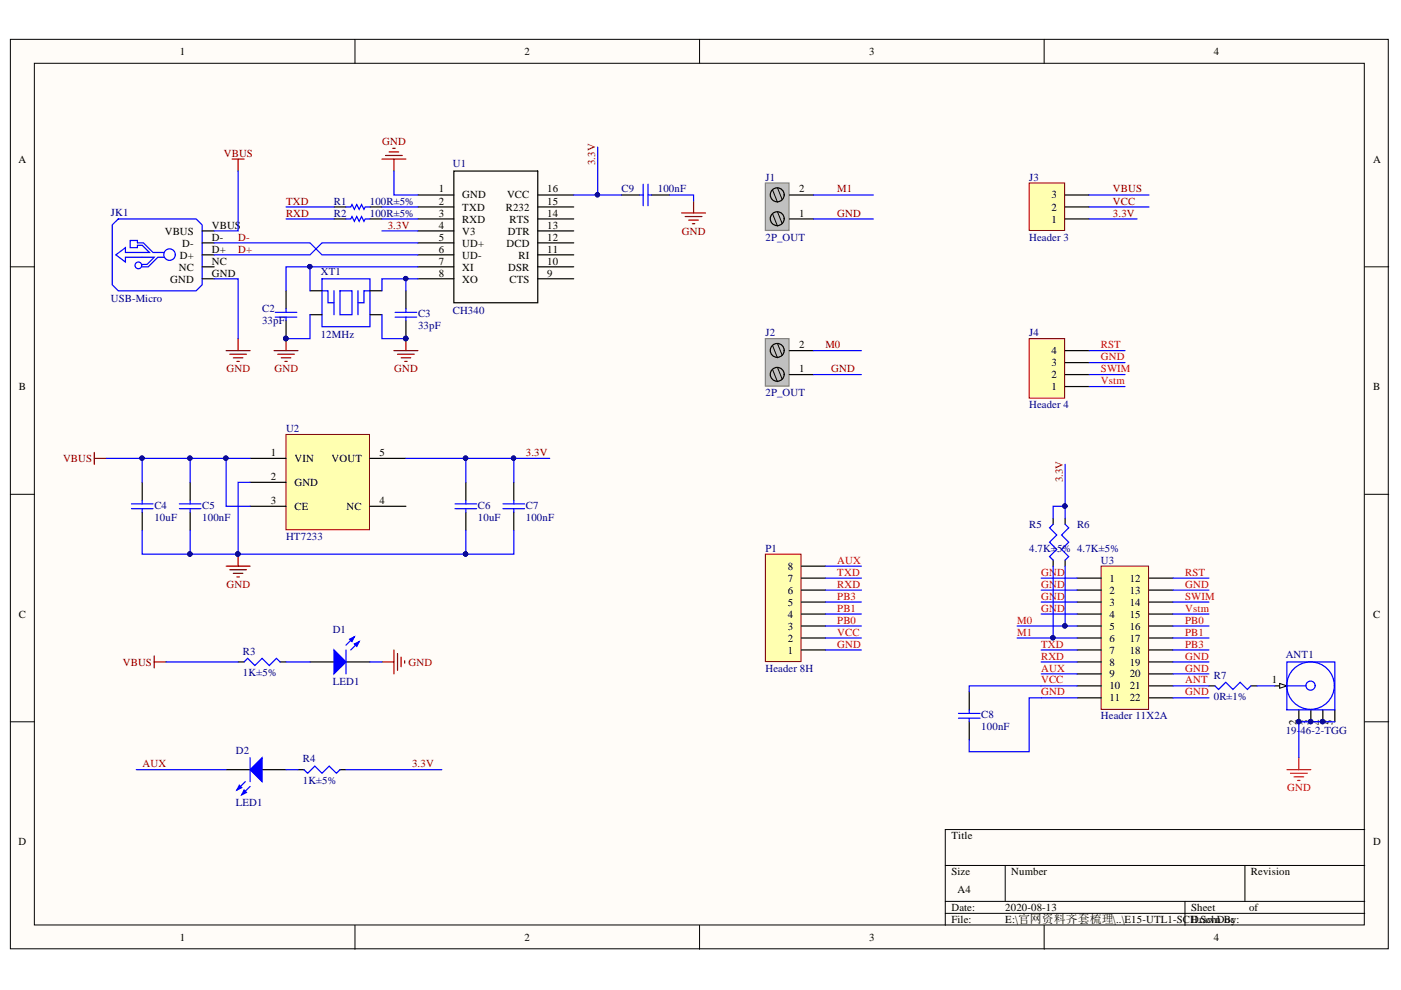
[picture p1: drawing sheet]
<svg xmlns="http://www.w3.org/2000/svg" width="297mm" height="210mm" viewBox="0 0 297 210" stroke-linecap="round" stroke-linejoin="round" font-family="sans-serif">
<g fill="#fffcf8" stroke="#000" stroke-width=".21">
<path d="M2.2 8.3h292.1v192.9h-292.1z"/>
<path d="M7.3 13.4h282v182.7h-282z"/>
</g>
<g fill="none" stroke="#000" stroke-width=".21">
<path d="M75.3 8.3v5.1M148.3 8.3v5.1M221.4 8.3v5.1M2.2 56.6h5.1M289.4 56.6h5M2.2 104.8h5.1M289.4 104.8h5M2.2 153h5.1M289.4 153h5M289.4 175.9h-89v20.3M75.3 196.2v5.1M148.3 196.2v5.1"/>
<path d="M200.4 183.5h89M200.4 191.1h89M200.4 193.7h89M213.1 183.5v7.6M221.4 196.2v5.1M251.2 191.1v5.1M263.9 183.5v7.6"/>
</g>
<path d="M50.5 140.3h1.3M59.4 140.3h1.2" fill="none" stroke="#000" stroke-width=".25"/>
<path d="M51.8 140.3l.7-.7 1.5 1.5 1.6-1.5 1.5 1.5 1.5-1.5 .8 .7" fill="none" stroke="#00f" stroke-width=".25"/>
<path d="M83.5 137.8v5.1M84.3 138.6v3.5M85 139.3v2.1M81 140.3h2.5M85.8 140.1v.5" fill="none" stroke="#800000" stroke-width=".25"/>
<path d="M233.5 120h10v30.4h-10z" fill="#ffffb0" stroke="#800000" stroke-width=".21"/>
<g fill="none" stroke="#000" stroke-width=".25">
<path d="M228.4 122.6h5.1M228.4 125.1h5.1M228.4 127.7h5.1M228.4 130.2h5.1M228.4 132.7h5.1M228.4 135.3h5.1M228.4 137.8h5.1M243.6 122.6h5.1M243.6 125.1h5.1M243.6 127.7h5.1M243.6 130.2h5.1M243.6 132.7h5.1"/>
<path d="M243.6 135.3h5.1M243.6 137.8h5.1M228.4 140.3h5.1M228.4 142.9h5.1M228.4 145.4h5.1M228.4 148h5.1M243.6 140.3h5.1M243.6 142.9h5.1M243.6 145.4h5.1M243.6 148h5.1M63.2 163.2h1.3M72.1 163.2h1.3"/>
</g>
<path d="M272.8 163.2h5.1M273.6 164h3.6M274.4 164.7h2M275.1 165.5h.5M275.4 160.7v2.5" fill="none" stroke="#f00" stroke-width=".25"/>
<path d="M64.5 163.2l.7 .8 1.5-1.6 1.6 1.6 1.5-1.6 1.5 1.6 .8-.8" fill="none" stroke="#00f" stroke-width=".25"/>
<path d="M60.6 92.1h17.7v20.2h-17.7z" fill="#ffffb0" stroke="#800000" stroke-width=".21"/>
<g fill="none" stroke="#000" stroke-width=".25">
<path d="M53 97.2h7.6M78.4 97.2h7.7M30.2 102.3v3.8M30.2 108.6v3.8M53 102.3h7.6M53 107.3h7.6M78.4 107.3h7.7M98.8 102.3v3.8M98.8 108.6v3.8M223.3 109.9v1.3M223.3 118.8v1.2M225.8 109.9v1.3"/>
<path d="M225.8 118.8v1.2M256.3 145.4h1.3M265.2 145.4h1.3"/>
</g>
<path d="M27.9 107.9h4.5M27.9 106.8h4.5M30.2 106.1v.7M30.2 107.9v.7M96.5 107.9h4.6M96.5 106.8h4.6M98.8 106.1v.7M98.8 107.9v.7M223.3 111.2l-.8 .7 1.6 1.5-1.6 1.6 1.6 1.5-1.6 1.5 .8 .8M225.8 111.2l.8 .7-1.5 1.5 1.5 1.6-1.5 1.5 1.5 1.5-.8 .8M257.6 145.4l.8 .8 1.5-1.5 1.5 1.5 1.5-1.5 1.6 1.5 .7-.8" fill="none" stroke="#00f" stroke-width=".25"/>
<path d="M50.5 117.5v2.5M47.9 120h5.1M48.7 120.8h3.6M49.5 121.6h2M50.2 122.3h.5" fill="none" stroke="#800000" stroke-width=".25"/>
<circle cx="50.4" cy="117.5" r=".47" fill="#000080" stroke="#000080" stroke-width=".21"/>
<path d="M162.3 117.5h7.5v22.8h-7.5z" fill="#ffffb0" stroke="#800000" stroke-width=".21"/>
<path d="M40.3 102.3v3.8M40.3 108.6v3.8M108.9 102.3v3.8M108.9 108.6v3.8M169.9 137.8h5.1M169.9 135.3h5.1M169.9 132.7h5.1M169.9 130.2h5.1M169.9 127.7h5.1M169.9 125.1h5.1M169.9 122.6h5.1M169.9 120h5.1" fill="none" stroke="#000" stroke-width=".25"/>
<path d="M38 107.9h4.6M38 106.8h4.6M40.3 106.1v.7M40.3 107.9v.7M106.6 107.9h4.6M106.6 106.8h4.6M108.9 106.1v.7M108.9 107.9v.7" fill="none" stroke="#00f" stroke-width=".25"/>
<path d="M162.3 38.8h5v10.1h-5z" fill="#c0c0c0" stroke="#808080" stroke-width=".25"/>
<circle cx="164.8" cy="46.4" r="1.47" fill="#c0c0c0" stroke="#000" stroke-width=".25"/>
<path d="M163.8 45.4l1 2.5M164.8 44.9l1.1 2.5" fill="none" stroke="#000" stroke-width=".21"/>
<circle cx="164.8" cy="41.3" r="1.48" fill="#c0c0c0" stroke="#000" stroke-width=".25"/>
<path d="M164.8 39.8l1.1 2.6M163.8 40.3l1 2.6" fill="none" stroke="#000" stroke-width=".21"/>
<path d="M167.4 46.4h5.1M167.4 41.3h5.1" fill="none" stroke="#000" stroke-width=".25"/>
<path d="M162.3 71.8h5v10.1h-5z" fill="#c0c0c0" stroke="#808080" stroke-width=".25"/>
<circle cx="164.8" cy="79.4" r="1.47" fill="#c0c0c0" stroke="#000" stroke-width=".25"/>
<path d="M163.8 78.4l1 2.5M164.8 77.9l1.1 2.5" fill="none" stroke="#000" stroke-width=".21"/>
<circle cx="164.8" cy="74.3" r="1.47" fill="#c0c0c0" stroke="#000" stroke-width=".25"/>
<path d="M163.8 73.3l1 2.6M164.8 72.8l1.1 2.6" fill="none" stroke="#000" stroke-width=".21"/>
<path d="M167.4 79.4h5.1M167.4 74.3h5.1" fill="none" stroke="#000" stroke-width=".25"/>
<path d="M218.2 71.8h7.5v12.6h-7.5z" fill="#ffffb0" stroke="#800000" stroke-width=".21"/>
<path d="M225.8 79.4h5.1M225.8 76.9h5.1M225.8 74.3h5.1M225.8 82h5.1" fill="none" stroke="#000" stroke-width=".25"/>
<path d="M218.2 38.8h7.5v10.1h-7.5z" fill="#ffffb0" stroke="#800000" stroke-width=".21"/>
<g fill="none" stroke="#000" stroke-width=".25">
<path d="M96.2 36.3h17.8v27.9h-17.8zM42.9 49h2.5M42.9 51.5h2.5M42.9 54h2.5M42.9 56.6h2.5M42.9 59.1h2.5M70.8 46.4h2.6M70.8 43.9h2.6M78.4 46.4h2.6M78.4 43.9h2.6M88.6 46.4h7.6M88.6 43.9h7.6"/>
<path d="M88.6 41.3h7.6M88.6 49h7.6M88.6 51.5h7.6M88.6 54h7.6M88.6 56.6h7.6M88.6 59.1h7.6M114 46.4h7.6M114 43.9h7.6M114 41.3h7.6M114 49h7.6M114 51.5h7.6M114 54h7.6"/>
<path d="M114 56.6h7.6M114 59.1h7.6M225.8 46.4h5.1M225.8 43.9h5.1M225.8 41.3h5.1M60.6 61.7v3.8M60.6 68v3.8M65.7 61.7h2.6M65.7 66.7h2.6M78.4 61.7h2.6M78.4 66.7h2.6M86.1 61.7v3.8"/>
<path d="M86.1 68v3.8M65.7 140.3h5.1M73.4 140.3h5"/>
</g>
<g fill="none" stroke="#800000" stroke-width=".25">
<path d="M49.2 33.7h2.6M50.5 33.7v2.6M81 33.7h5.1M81.7 33h3.6M82.5 32.2h2M83.3 31.4h.5M83.5 33.7v2.6M47.9 74.3h5.1M48.7 75.1h3.6M49.5 75.9h2M50.2 76.6h.5M50.5 71.8v2.5"/>
<path d="M58.1 74.3h5.1M58.9 75.1h3.5M59.6 75.9h2.1M60.4 76.6h.5M60.6 71.8v2.5M83.5 74.3h5.1M84.3 75.1h3.5M85 75.9h2.1M85.8 76.6h.5M86.1 71.8v2.5M20 95.9v2.6M20 97.2h2.5"/>
<path d="M32.7 139.1v2.5M32.7 140.3h2.5"/>
</g>
<g fill="#000080" stroke="#000080" stroke-width=".21">
<circle cx="60.6" cy="71.8" r=".47"/>
<circle cx="86" cy="71.8" r=".46"/>
</g>
<g fill="none" stroke="#00f" stroke-width=".25">
<path d="M23.8 47.7l1.3-1.3h16.5l1.3 1.3v12.7l-1.3 1.3h-16.5l-1.3-1.3zM34.7 53.5h-2.3l-2-2h-1.3v-.5h-1.5v1.5h1.5v-.5h1.1l1.5 1.5h-5.1v-1l-2 1.5 2 1.6v-1.1h6.1l-1.5 1.6h-1M34.7 54.5h-1.2l-2.1 2.1h-1.2M68.3 59.1h10.1v10.2h-10.1zM73.4 46.4h1l.2-.5 .5 1 .5-1 .5 1 .6-1 .5 1 .2-.5h1M73.4 43.9h1l.2-.5 .5 1 .5-1 .5 1 .6-1 .5 1 .2-.5h1M58.4 66.2h4.5M58.4 67.2h4.5M60.6 65.5v.7M60.6 67.2v.8M68.3 61.7h1.2v2.5h1.3M70.8 61.7v5"/>
<path d="M72.1 61.7h2.5v5h-2.5zM75.9 61.7v5M78.4 61.7h-1.2v2.5h-1.3M83.8 66.2h4.5M83.8 67.2h4.5M86.1 65.5v.7M86.1 67.2v.8"/>
<circle cx="29.3" cy="56.3" r=".71"/>
<circle cx="35.9" cy="54" r="1.22"/>
</g>
<path d="M70.8 137.8l2.6 2.5-2.6 2.6z" fill="#00f"/>
<path d="M70.8 137.8l2.6 2.5-2.6 2.6zM75.1 135l-1.7 1.8M76.1 136l-1.7 1.8" fill="none" stroke="#00f" stroke-width=".25"/>
<path d="M75.1 136.5l1-.5-.5 1z" fill="#00f"/>
<path d="M75.1 136.5l1-.5-.5 1z" fill="none" stroke="#00f" stroke-width=".25"/>
<path d="M74.1 135.5l1-.5-.5 1z" fill="#00f"/>
<path d="M73.4 137.8v5.1M74.1 135.5l1-.5-.5 1z" fill="none" stroke="#00f" stroke-width=".25"/>
<path d="M47.9 163.2h5.1M55.6 163.2h5" fill="none" stroke="#000" stroke-width=".25"/>
<path d="M53 163.2l2.6-2.5v5z" fill="#00f"/>
<path d="M52 165.7l-1.8 1.8M53 163.2l2.6-2.5v5zM53 166.7l-1.8 1.8" fill="none" stroke="#00f" stroke-width=".25"/>
<path d="M50.7 166.5l.5 .5-1 .5z" fill="#00f"/>
<path d="M50.7 166.5l.5 .5-1 .5z" fill="none" stroke="#00f" stroke-width=".25"/>
<path d="M51.8 167.5l.5 .5-1.1 .5z" fill="#00f"/>
<g fill="none" stroke="#00f" stroke-width=".25">
<path d="M51.8 167.5l.5 .5-1.1 .5zM53 160.7v5"/>
<circle cx="277.9" cy="145.4" r=".97"/>
<circle cx="277.9" cy="145.4" r="5"/>
</g>
<path d="M270.3 145.4h2.5M283 150.5v2.5" fill="none" stroke="#000" stroke-width=".25"/>
<path d="M271.3 144.9l1.5 .5-1.5 .5z" fill="#fffcf8"/>
<path d="M271.3 144.9l1.5 .5-1.5 .5z" fill="none" stroke="#000" stroke-width=".21"/>
<path d="M131.8 41.3h3.8M138.2 41.3h3.8M205.5 146.7v3.8M205.5 153v3.8M275.4 150.5v2.5M277.9 150.5v2.5M280.5 150.5v2.5" fill="none" stroke="#000" stroke-width=".25"/>
<g fill="#000080" stroke="#000080" stroke-width=".21">
<circle cx="275.3" cy="153" r=".46"/>
<circle cx="277.9" cy="153" r=".46"/>
<circle cx="280.4" cy="153" r=".46"/>
<circle cx="47.9" cy="97.1" r=".46"/>
<circle cx="50.4" cy="117.5" r=".47"/>
<circle cx="98.7" cy="97.1" r=".46"/>
<circle cx="225.8" cy="132.7" r=".47"/>
<circle cx="223.2" cy="135.2" r=".46"/>
<circle cx="225.8" cy="107.3" r=".46"/>
<circle cx="30.1" cy="97.1" r=".46"/>
<circle cx="40.3" cy="97.1" r=".46"/>
<circle cx="40.3" cy="117.5" r=".47"/>
<circle cx="108.9" cy="97.1" r=".46"/>
<circle cx="98.7" cy="117.5" r=".47"/>
<circle cx="126.7" cy="41.3" r=".46"/>
<circle cx="65.7" cy="56.5" r=".46"/>
<circle cx="86" cy="59.1" r=".46"/>
<circle cx="86" cy="71.8" r=".46"/>
<circle cx="60.6" cy="71.8" r=".47"/>
</g>
<g fill="none" stroke="#00f" stroke-width=".25">
<path d="M50.5 36.3v12.7h-5.1M83.5 36.3v5h5.1M126.7 31.2v10.1h-5.1M136.4 39.1v4.5M137.4 39.1v4.5M45.4 51.5h20.3l2.6 2.5h20.3M45.4 59.1h5.1v12.7M60.6 46.4h10.2M60.6 43.9h10.2M65.7 56.6h-5.1v5.1M81 46.4h7.6M81 43.9h7.6"/>
<path d="M81 49h7.6M86.1 59.1v2.6M88.6 51.5h-20.3l-2.6 2.5h-20.3M88.6 56.6h-22.9v5.1M88.6 59.1h-7.6v2.6M126.7 41.3h5.1M135.6 41.3h.8M137.4 41.3h.8M142 41.3h5.1v1.3M172.5 41.3h12.7M172.5 46.4h12.7M230.9 41.3h12.7"/>
<path d="M230.9 46.4h10.2M230.9 43.9h12.7M65.7 66.7v5.1h-5.1M81 66.7v5.1h5.1M172.5 79.4h10.1M172.5 74.3h10.1M230.9 79.4h7.6M230.9 74.3h7.6M230.9 76.9h7.6M22.5 97.2h30.5M30.2 97.2v5.1M40.3 97.2v5.1"/>
<path d="M47.9 97.2v10.1h5.1M86.1 97.2h30.5M98.8 97.2v5.1M108.9 97.2v5.1M225.8 98.5v8.8M230.9 82h7.6M30.2 112.4v5.1h68.6v-5.1M40.3 112.4v5.1M53 102.3h-2.5v15.2M108.9 112.4v5.1h-10.1M223.3 109.9v-2.6h2.5v2.6M175 122.6h7.6"/>
<path d="M175 125.1h7.6M175 127.7h7.6M175 130.2h7.6M175 132.7h7.6M175 135.3h7.6M175 137.8h7.6M175 120h7.6M215.7 135.3h12.7M215.7 132.7h12.7M220.7 122.6h7.7M220.7 125.1h7.7M220.7 127.7h7.7"/>
<path d="M220.7 130.2h7.7M220.7 137.8h7.7M223.3 120v15.3M225.8 120v12.7M248.7 122.6h7.6M248.7 125.1h7.6M248.7 127.7h7.6M248.7 130.2h7.6M248.7 132.7h7.6M248.7 135.3h7.6M248.7 137.8h7.6M35.2 140.3h15.3"/>
<path d="M60.6 140.3h5.1M78.4 140.3h2.6M203.2 152.3h4.6M203.2 151.3h4.6M205.5 150.5v.8M205.5 152.3v.7M220.7 140.3h7.7M220.7 142.9h7.7M228.4 145.4h-22.9v1.3M228.4 148h-10.2v11.4h-12.7v-2.6M248.7 145.4h7.6M248.7 140.3h7.6"/>
<path d="M248.7 142.9h7.6M248.7 148h7.6M266.5 145.4h3.8M272.8 140.3h10.2v10.2h-10.2zM272.8 145.4h4.1M283 153h-7.6v7.7M28.9 163.2h19M60.6 163.2h2.6M73.4 163.2h20.3"/>
</g>
<path d="M144.5 45.2h5.1M145.3 45.9h3.5M146 46.7h2.1M146.8 47.4h.5M147.1 42.6v2.6" fill="none" stroke="#800000" stroke-width=".25"/>
<g font-size="2.3">
<text x="38.1" y="11.7">1</text>
<text x="111.2" y="11.7">2</text>
<text x="184.3" y="11.7">3</text>
<text x="257.4" y="11.7">4</text>
<text x="3.9" y="34.5">A</text>
<text x="291.1" y="34.5">A</text>
<text x="93" y="40.8">1</text>
<text x="116" y="40.8">16</text>
<text x="169.4" y="40.8">2</text>
<text x="93" y="43.4">2</text>
<text x="93" y="46">3</text>
<text x="98" y="42.1">GND</text>
<text x="98" y="44.7">TXD</text>
<text x="98" y="47.2">RXD</text>
<text x="107.2" y="44.7">R232</text>
<text x="107.5" y="42.1">VCC</text>
<text x="108" y="47.2">RTS</text>
<text x="116" y="46">14</text>
<text x="116" y="43.4">15</text>
<text x="169.4" y="46">1</text>
<text x="222.9" y="47.2">1</text>
<text x="222.9" y="44.7">2</text>
<text x="222.9" y="42.1">3</text>
<text x="34.9" y="49.8">VBUS</text>
<text x="38.7" y="52.3">D-</text>
<text x="44.9" y="48.5">VBUS</text>
<text x="44.9" y="51">D-</text>
<text x="44.9" y="53.6">D+</text>
<text x="93" y="48.5">4</text>
<text x="93" y="51">5</text>
<text x="93" y="53.6">6</text>
<text x="98" y="49.8">V3</text>
<text x="98" y="52.3">UD+</text>
<text x="107.4" y="52.3">DCD</text>
<text x="107.7" y="49.8">DTR</text>
<text x="116" y="53.6">11</text>
<text x="116" y="51">12</text>
<text x="116" y="48.5">13</text>
<text x="36.1" y="59.9">GND</text>
<text x="37.9" y="57.4">NC</text>
<text x="38.1" y="54.8">D+</text>
<text x="44.9" y="56.1">NC</text>
<text x="44.9" y="58.6">GND</text>
<text x="93" y="56.1">7</text>
<text x="93" y="58.6">8</text>
<text x="98" y="54.8">UD-</text>
<text x="98" y="57.4">XI</text>
<text x="98" y="59.9">XO</text>
<text x="107.7" y="57.4">DSR</text>
<text x="108" y="59.9">CTS</text>
<text x="109.9" y="54.8">RI</text>
<text x="116" y="58.6">9</text>
<text x="116" y="56.1">10</text>
<text x="169.4" y="73.8">2</text>
<text x="222.9" y="77.6">3</text>
<text x="222.9" y="75.1">4</text>
<text x="4" y="82.7">B</text>
<text x="169.4" y="78.9">1</text>
<text x="222.9" y="82.7">1</text>
<text x="222.9" y="80.2">2</text>
<text x="291.1" y="82.7">B</text>
<text x="57.4" y="96.7">1</text>
<text x="57.4" y="101.7">2</text>
<text x="62.4" y="97.9">VIN</text>
<text x="70.3" y="97.9">VOUT</text>
<text x="80.4" y="96.7">5</text>
<text x="57.4" y="106.9">3</text>
<text x="62.4" y="103">GND</text>
<text x="80.4" y="106.9">4</text>
<text x="62.4" y="108.2">CE</text>
<text x="73.5" y="108.2">NC</text>
<text x="167" y="125.9">6</text>
<text x="167" y="123.4">7</text>
<text x="167" y="120.8">8</text>
<text x="235.2" y="123.4">1</text>
<text x="235.2" y="125.9">2</text>
<text x="239.5" y="123.4">12</text>
<text x="239.5" y="125.9">13</text>
<text x="4" y="131">C</text>
<text x="167" y="131">4</text>
<text x="167" y="128.4">5</text>
<text x="235.2" y="128.4">3</text>
<text x="235.2" y="131">4</text>
<text x="239.5" y="128.4">14</text>
<text x="239.5" y="131">15</text>
<text x="291.1" y="131">C</text>
<text x="167" y="136">2</text>
<text x="167" y="133.5">3</text>
<text x="235.2" y="133.5">5</text>
<text x="235.2" y="136">6</text>
<text x="239.5" y="133.5">16</text>
<text x="239.5" y="136">17</text>
<text x="167" y="138.6">1</text>
<text x="235.2" y="138.6">7</text>
<text x="235.2" y="141.1">8</text>
<text x="235.2" y="143.6">9</text>
<text x="239.5" y="138.6">18</text>
<text x="239.5" y="141.1">19</text>
<text x="239.5" y="143.6">20</text>
<text x="235.2" y="146.2">10</text>
<text x="235.2" y="148.7">11</text>
<text x="239.5" y="146.2">21</text>
<text x="239.5" y="148.7">22</text>
<text x="269.6" y="144.9">1</text>
<text x="274.9" y="153.7" transform="rotate(-90 274.9 153.7)">2</text>
<text x="277.4" y="153.7" transform="rotate(-90 277.4 153.7)">3</text>
<text x="279.9" y="153.7" transform="rotate(-90 279.9 153.7)">4</text>
<text x="282.5" y="153.7" transform="rotate(-90 282.5 153.7)">5</text>
<text x="3.9" y="179.2">D</text>
<text x="201.7" y="177.9">Title</text>
<text x="291.1" y="179.2">D</text>
<text x="201.7" y="185.6">Size</text>
<text x="214.4" y="185.6">Number</text>
<text x="265.2" y="185.6">Revision</text>
<text x="203" y="189.4">A4</text>
<text x="201.7" y="193.2">Date:</text>
<text x="201.7" y="195.7">File:</text>
<text x="213.1" y="193.2">2020-08-13</text>
<text x="213.1" y="195.7">E:\官网资料齐套梳理\..\E15-UTL1-SCH.SchDBy:</text>
<text x="252.5" y="193.2">Sheet</text>
<text x="252.5" y="195.7">Drawn oc</text>
<text x="264.8" y="193.2">of</text>
<text x="38.1" y="199.5">1</text>
<text x="111.2" y="199.5">2</text>
<text x="184.3" y="199.5">3</text>
<text x="257.4" y="199.5">4</text>
</g>
<g font-size="2.3" fill="#800000">
<text x="47.4" y="33.2">VBUS</text>
<text x="81" y="30.7">GND</text>
<text x="126.2" y="35" transform="rotate(-90 126.2 35)">3.3V</text>
<text x="177.5" y="40.8">M1</text>
<text x="236" y="40.8">VBUS</text>
<text x="60.6" y="43.4">TXD</text>
<text x="60.6" y="46">RXD</text>
<text x="177.5" y="46">GND</text>
<text x="236" y="43.4">VCC</text>
<text x="236" y="46">3.3V</text>
<text x="50.5" y="51">D-</text>
<text x="50.5" y="53.6">D+</text>
<text x="82.2" y="48.5">3.3V</text>
<text x="144.5" y="49.8">GND</text>
<text x="175" y="73.8">M0</text>
<text x="48" y="78.9">GND</text>
<text x="58.2" y="78.9">GND</text>
<text x="83.6" y="78.9">GND</text>
<text x="176.3" y="78.9">GND</text>
<text x="13.4" y="97.9">VBUS</text>
<text x="111.5" y="96.7">3.3V</text>
<text x="225.3" y="102.2" transform="rotate(-90 225.3 102.2)">3.3V</text>
<text x="48" y="124.6">GND</text>
<text x="26" y="141.1">VBUS</text>
<text x="86.6" y="141.1">GND</text>
<text x="30.2" y="162.7">AUX</text>
<text x="87.4" y="162.7">3.3V</text>
</g>
<g font-size="2.3" fill="#000080">
<text x="96" y="35.5">U1</text>
<text x="131.8" y="40.8">C9</text>
<text x="139.5" y="40.8">100nF</text>
<text x="162.3" y="38.3">J1</text>
<text x="218.2" y="38.3">J3</text>
<text x="23.5" y="45.7">JK1</text>
<text x="70.8" y="46">R2</text>
<text x="70.8" y="43.4">R1</text>
<text x="78.4" y="46">100R±5%</text>
<text x="78.4" y="43.4">100R±5%</text>
<text x="162.3" y="51">2P_OUT</text>
<text x="218.2" y="51">Header 3</text>
<text x="68" y="58.4">XT1</text>
<text x="23.5" y="64">USB-Micro</text>
<text x="55.6" y="66.2">C2</text>
<text x="55.6" y="68.8">33pF</text>
<text x="68" y="71.6">12MHz</text>
<text x="88.6" y="67.3">C3</text>
<text x="88.6" y="69.8">33pF</text>
<text x="96" y="66.5">CH340</text>
<text x="162.3" y="71.3">J2</text>
<text x="218.2" y="71.3">J4</text>
<text x="162.3" y="84">2P_OUT</text>
<text x="218.2" y="86.5">Header 4</text>
<text x="60.6" y="91.6">U2</text>
<text x="32.7" y="107.9">C4</text>
<text x="42.9" y="107.9">C5</text>
<text x="101.3" y="107.9">C6</text>
<text x="111.5" y="107.9">C7</text>
<text x="32.7" y="110.4">10uF</text>
<text x="42.9" y="110.4">100nF</text>
<text x="101.3" y="110.4">10uF</text>
<text x="111.5" y="110.4">100nF</text>
<text x="218.2" y="112">R5</text>
<text x="228.4" y="112">R6</text>
<text x="60.6" y="114.5">HT7233</text>
<text x="162.3" y="117">P1</text>
<text x="218.2" y="117">4.7K±5% 4.7K±5%</text>
<text x="233.4" y="119.6">U3</text>
<text x="70.5" y="134.3">D1</text>
<text x="51.5" y="138.8">R3</text>
<text x="51.5" y="143.4">1K±5%</text>
<text x="162.3" y="142.4">Header 8H</text>
<text x="257.4" y="143.9">R7</text>
<text x="272.6" y="139.6">ANT1</text>
<text x="70.5" y="145.2">LED1</text>
<text x="257.4" y="148.5">0R±1%</text>
<text x="208.1" y="152.3">C8</text>
<text x="208.1" y="154.8">100nF</text>
<text x="233.4" y="152.5">Header 11X2A</text>
<text x="272.6" y="155.6">19-46-2-TGG</text>
<text x="50" y="159.9">D2</text>
<text x="64.2" y="161.6">R4</text>
<text x="64.2" y="166.3">1K±5%</text>
<text x="50" y="170.8">LED1</text>
</g>
<g font-size="2.3" fill="#f00">
<text x="233.4" y="76.4">GND</text>
<text x="233.4" y="73.8">RST</text>
<text x="233.4" y="78.9">SWIM</text>
<text x="233.4" y="81.5">Vstm</text>
<text x="177.5" y="119.6">AUX</text>
<text x="177.5" y="122.1">TXD</text>
<text x="177.5" y="124.6">RXD</text>
<text x="220.7" y="122.1">GND</text>
<text x="220.7" y="124.6">GND</text>
<text x="251.3" y="122.1">RST</text>
<text x="251.3" y="124.6">GND</text>
<text x="177.5" y="127.2">PB3</text>
<text x="177.5" y="129.7">PB1</text>
<text x="220.7" y="127.2">GND</text>
<text x="220.7" y="129.7">GND</text>
<text x="251.3" y="129.7">Vstm</text>
<text x="251.3" y="127.2">SWIM</text>
<text x="177.5" y="132.2">PB0</text>
<text x="177.5" y="134.8">VCC</text>
<text x="177.5" y="137.3">GND</text>
<text x="215.7" y="134.8">M1</text>
<text x="215.7" y="132.2">M0</text>
<text x="220.7" y="137.3">TXD</text>
<text x="251.3" y="132.2">PB0</text>
<text x="251.3" y="134.8">PB1</text>
<text x="251.3" y="137.3">PB3</text>
<text x="220.7" y="142.4">AUX</text>
<text x="220.7" y="139.8">RXD</text>
<text x="251.3" y="142.4">GND</text>
<text x="251.3" y="139.8">GND</text>
<text x="220.7" y="144.9">VCC</text>
<text x="220.7" y="147.4">GND</text>
<text x="251.3" y="147.4">GND</text>
<text x="251.3" y="144.9">ANT</text>
<text x="272.9" y="167.8">GND</text>
</g>
</svg>
